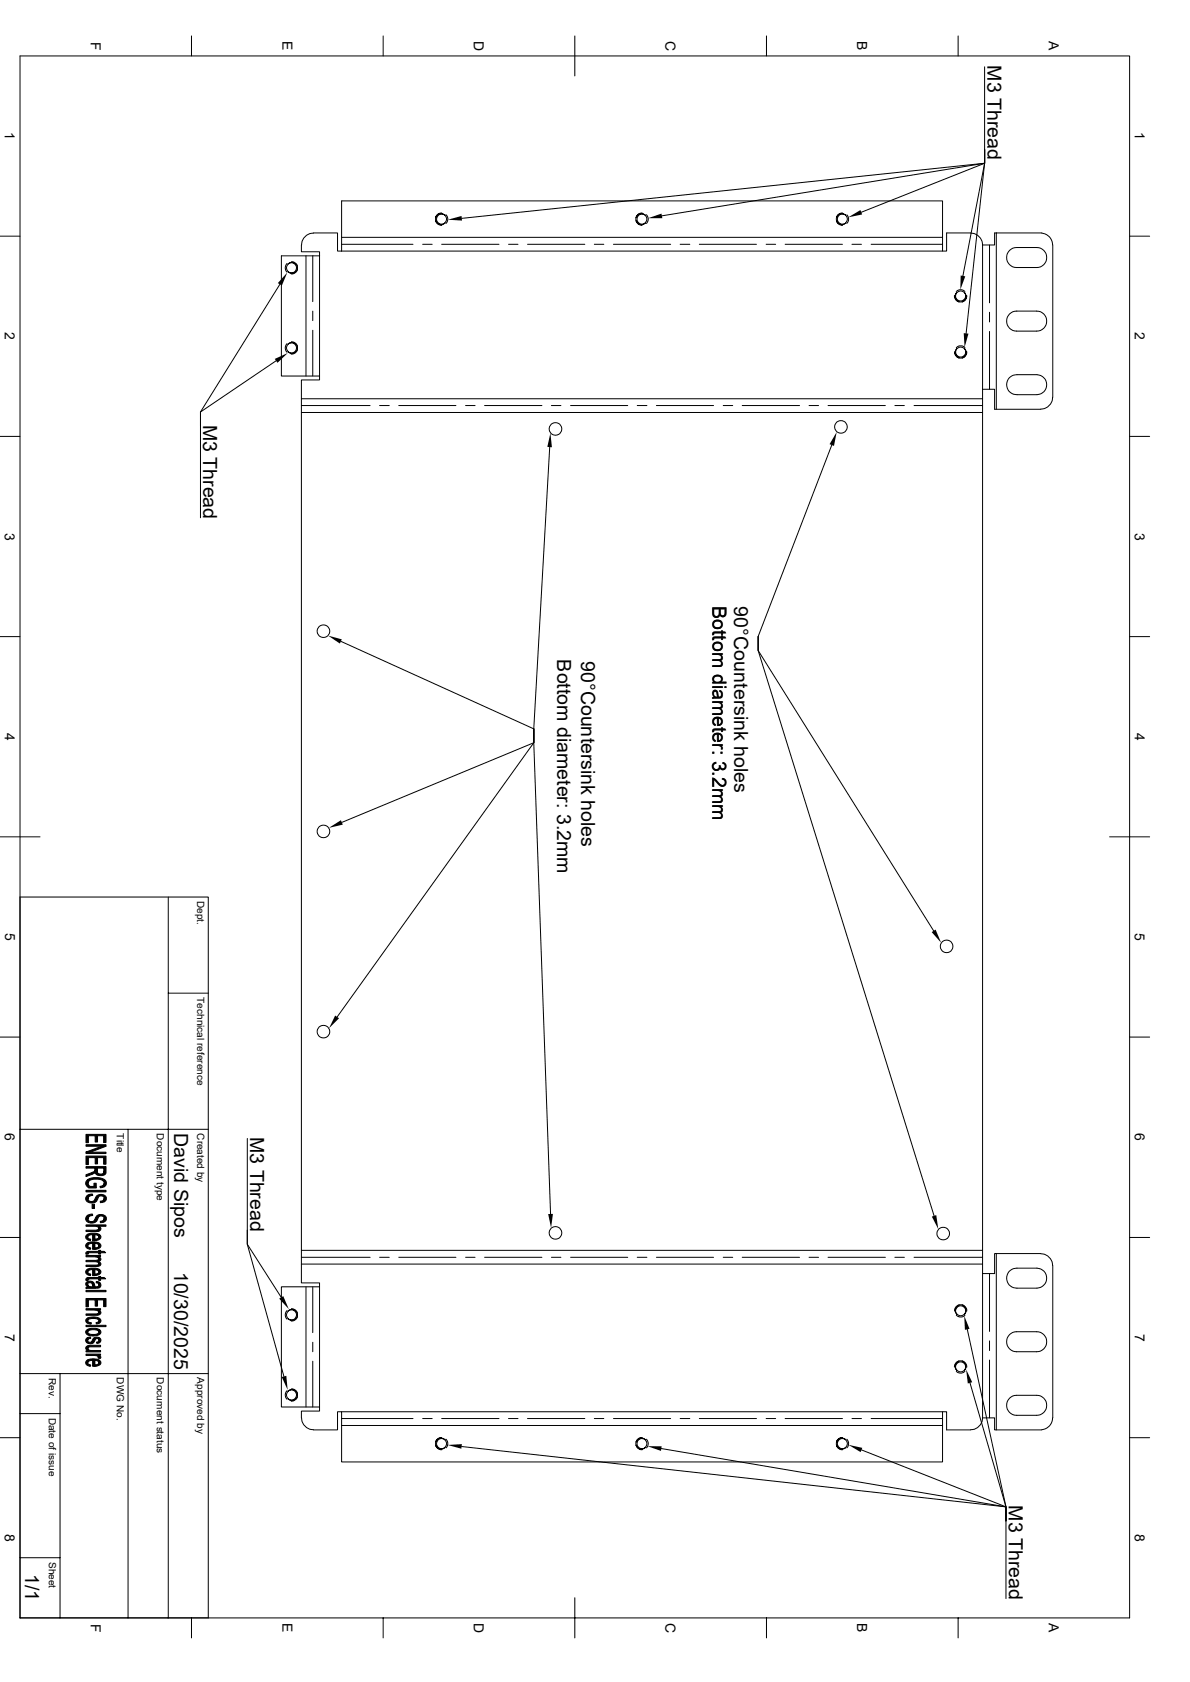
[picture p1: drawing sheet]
<svg xmlns="http://www.w3.org/2000/svg" width="297mm" height="420mm" viewBox="0 0 297 420" stroke-linecap="round" stroke-linejoin="round" font-family="sans-serif">
<g fill="none" stroke="#000" stroke-width=".25">
<path d="M5 14h276.9v390h-276.9zM47.8 9v5M95.6 9v5M143.5 9v10M191.3 9v5M239.1 9v5M245.7 16.7v24.1l-130.5 13.7M245.7 37.3v3.5l-5.4 28.1M245.7 37.3v3.5l-4.6 42.5M245.7 37.3v3.5l-30.7 12.2M245.7 37.3v3.5l-80.5 13.1M0 59h5"/>
<path d="M78.2 58.2h6v4.5h1.1M78.2 58.2a3 3 0 0 0-2.9 3l-.1 1.7h4.6v1M85.3 59.3h149.9M108.8 54.3a1.49 1.49 0 0 0 1.4 2h.1M110.2 53.2l-.9 .2-.6 .9 .2-.3a1.34 1.34 0 0 1 2.1-.2M111 53.8a1.26 1.26 0 0 0-1.7 .1 1.26 1.26 0 0 0 0 1.7 1.26 1.26 0 0 0 1.7 .1 1.4 1.4 0 0 1-2.3-.6M111 53.8a1.24 1.24 0 0 1 0 1.8M111.3 53.6l.5 .9-.1 .7-.4 .6M158.7 54.3v.8M158.7 55.1l.6 .8 1 .4M160.3 53.2l-.9 .2-.7 .9M161 53.8a1.24 1.24 0 0 1 0 1.8"/>
<path d="M161.1 53.8a1.4 1.4 0 0 0-2.4 .5M161.1 53.8a1.26 1.26 0 0 0-1.8 .1 1.26 1.26 0 0 0 0 1.7 1.26 1.26 0 0 0 1.8 .1 1.4 1.4 0 0 1-2.4-.6M161.3 53.6l.5 1-.1 .7-.4 .5M208.8 55.1l.5 .9 1 .3M208.8 54.3v.8M210.3 53.2l-1.1 .4-.4 .7M211.1 53.8a1.36 1.36 0 0 0-2.3 .5M211.1 53.8a1.26 1.26 0 0 0-1.8 .1 1.26 1.26 0 0 0 0 1.7 1.26 1.26 0 0 0 1.8 .1 1.36 1.36 0 0 1-2.3-.6M211.1 53.8a1.24 1.24 0 0 1 0 1.8M211.4 53.6l.4 .8v.6l-.4 .8M242.3 58.2h-6v4.5h-1.1v-12.5h-149.9v12.5M242.3 58.2a3 3 0 0 1 2.9 3"/>
<path d="M248.7 58.2v44M260 58.2h-11.8v3h-3M260 58.2a2.97 2.97 0 0 1 2.7 3M281.9 59h5M69.8 71l-19.8 31.9v3.5M71.6 65.8l-.4 .9 .1 .7 .3 .5M71.9 67.8a1.4 1.4 0 0 0 2.4-.5l-.8 .9-.8 .2M71.9 66a1.24 1.24 0 0 0 0 1.8M72.7 65.4l.9 .2 .6 .9M74.2 66.5v.8M74.3 66.5l-.3-.5a1.39 1.39 0 0 0-2.1-.1 1.26 1.26 0 0 1 1.8 .1 1.26 1.26 0 0 1 0 1.7 1.26 1.26 0 0 1-1.8 .1M76.4 63.9v30"/>
<path d="M78.1 63.9v11.4M78.1 77.7v2.4M79.8 63.9h-9.6v30h9.6v1h-4.6v225.4h4.6v1h-9.6v30h9.6v1h-4.6a5.2 5.2 0 0 0 .6 3.5l1.1 .9 1.3 .3M79.8 63.9v30M85.3 61h17.8M85.3 62.7h149.9M105.5 61h2.4M110.2 61h14.3M126.9 61h2.4M131.7 61h14.3M148.3 61h2.4M153.1 61h14.3"/>
<path d="M169.8 61h2.4M174.5 61h14.3M191.2 61h2.4M196 61h14.3M212.6 61h2.4M217.4 61h17.8M238.7 72.8l.8-.5h.5l.8 .5M238.8 73.1a1.24 1.24 0 0 1 1.9 0M239.4 75.4h.8M240.7 73.1a1.26 1.26 0 0 1-.1 1.7 1.26 1.26 0 0 1-1.7 0 1.26 1.26 0 0 1-.1-1.7 1.36 1.36 0 0 0 .6 2.3l-.8-.4-.4-1.2M240.7 73.1a1.36 1.36 0 0 1-.5 2.3M241.3 73.8l-.4 1.2-.7 .4"/>
<path d="M245.2 61.2v36M247 61.2v14.4M247 78v2.4M252 78.4a2.31 2.31 0 0 1 1.7-.7h5a2.5 2.5 0 0 1 2.5 2.5 2.5 2.5 0 0 1-2.5 2.5h-5a2.5 2.5 0 0 1-2.3-1.6 2.5 2.5 0 0 1 .6-2.7zM252 62.5a2.31 2.31 0 0 1 1.7-.7h5a2.5 2.5 0 0 1 2.5 2.5 2.5 2.5 0 0 1-2.5 2.5h-5a2.5 2.5 0 0 1-2.3-1.5 2.5 2.5 0 0 1 .6-2.8zM262.8 61.2v38M68.9 90.1l-18.9 12.8v26.4M71.6 85.8l-.4 .9v.6l.4 .7M71.9 85.9a1.26 1.26 0 0 1 1.8 .1 1.26 1.26 0 0 1 0 1.8 1.26 1.26 0 0 1-1.8 0 1.4 1.4 0 0 0 2.4-.5l-.6 .8-1 .3M71.9 85.9a1.4 1.4 0 0 1 2.4 .6M71.9 85.9a1.24 1.24 0 0 0 0 1.9M72.7 85.3l1.1 .5a1.65 1.65 0 0 1 .4 1.4"/>
<path d="M75.2 99.6h170M78.1 82.5v11.4M238.3 87.8l.2 1 .9 .6M238.7 86.8l.8-.4h.6l.7 .4M238.8 87.1a1.24 1.24 0 0 1 1.9 0M239.4 89.4h.8M239.4 89.4l-.6-.4-.3-.6a1.38 1.38 0 0 1 .3-1.4v.1a1.28 1.28 0 0 0 .2 1.7 1.28 1.28 0 0 0 1.7 0 1.28 1.28 0 0 0 0-1.8l.1 .1a1.4 1.4 0 0 1-.6 2.3M241.3 87.8l-.3 1-.8 .6M247 82.8v14.4M251.8 94.4l.8-.5 .8-.3h5.4a2.5 2.5 0 0 1 2.4 2.5 2.5 2.5 0 0 1-2.4 2.5h-5a2.51 2.51 0 0 1-2.3-1.5 2.51 2.51 0 0 1 .3-2.7zM262.7 99.2a3 3 0 0 1-2.9 3M0 109h5"/>
<path d="M75.2 101.3h17.2M75.2 103h170M94.7 101.3h2.5M99.5 101.3h14.3M116.2 101.3h2.4M120.9 101.3h14.4M137.2 111.6l-4 70.4v3.5v-3.5l-48.1-21.9M137.6 101.3h2.4M142.4 101.3h14.3M159 101.3h2.5M163.8 101.3h14.3M180.5 101.3h2.4"/>
<path d="M185.3 101.3h14.3M201.9 101.3h2.4M206.7 101.3h14.3M207.6 111.1l-18.4 47.8v3.5M223.4 101.3h2.3M228.1 101.3h17.1M259.8 102.2h-11.6v-5h-3v220.8h3v-5h11.6M281.9 109h5M0 159h5M281.9 159h5M133.2 182v3.5l-47.9 19.9M133.2 182v3.5l-49 68.4"/>
<path d="M133.2 182l4.2 121.1M0 209h10M276.9 209h10M5 224h47v180M42 224v180M233 232.5l-43.8-70.1v-3.5v3.5l43.9 141.2M0 259h5M42 248h10M281.9 259h5M5 282h47M32 282v122M61.7 284.3v26.4l8.5 13.2"/>
<path d="M0 309h5M61.7 307.2v3.5l9.2 33M75.2 313.9h17.2M75.2 315.6h170M75.2 312.2h170M94.7 313.9h2.5M99.5 313.9h14.3M116.2 313.9h2.4M120.9 313.9h14.4M137.6 313.9h2.4M142.4 313.9h14.3M159 313.9h2.5"/>
<path d="M163.8 313.9h14.3M180.5 313.9h2.4M185.3 313.9h14.3M201.9 313.9h2.4M206.7 313.9h14.3M223.4 313.9h2.3M228.1 313.9h17.1M245.2 318v36M247 318v14.4M248.7 313v44M251.8 317.5l.8-.6 .8-.2h5.4a2.5 2.5 0 0 1 2.4 2.5 2.5 2.5 0 0 1-2.4 2.4h-5a2.51 2.51 0 0 1-2.3-1.4 2.51 2.51 0 0 1 .3-2.7zM259.8 313.1a3 3 0 0 1 2.9 2.9"/>
<path d="M262.8 316v38M281.9 309h5M71.6 327.2l-.4 .9v.6l.4 .7M71.9 329.3a1.4 1.4 0 0 0 2.4-.6l-.8 1-.8 .2M71.9 327.4a1.24 1.24 0 0 0 0 1.9M72.7 326.8l.9 .2 .6 .9M74.2 328v.7M74.3 327.9l-.2-.2a1.38 1.38 0 0 0-2.2-.3 1.26 1.26 0 0 1 1.8 .1 1.26 1.26 0 0 1 0 1.7 1.26 1.26 0 0 1-1.8 .1M76.4 321.3v30M78.1 321.3v11.4M78.1 335.2v2.3M78.1 339.9v11.4"/>
<path d="M79.8 321.3v30M238.7 328.4l.8 .4h.7l.6-.4M238.8 328.1a1.24 1.24 0 0 0 1.9 0M239.4 325.8l-.5 .3-.4 .7a1.38 1.38 0 0 0 .3 1.4 1.28 1.28 0 0 1 .1-1.8 1.28 1.28 0 0 1 1.8 0 1.28 1.28 0 0 1 0 1.8M239.4 325.8l-.9 .6-.2 1M239.4 325.8h.8M239.4 339.9h.8M240.2 325.8l.4 .3 .4 .6a1.34 1.34 0 0 1-.3 1.5M240.2 339.9l.4 .2a1.34 1.34 0 0 1 .1 2M240.2 325.8l.5 .3 .4 .4 .2 .9M240.2 339.9l.8 .5 .3 1M241.4 331.9l9.7 44.4v3.5"/>
<path d="M247 334.8v2.4M247 339.6v14.4M252 333.2a2.31 2.31 0 0 1 1.7-.7h5a2.5 2.5 0 0 1 2.5 2.5 2.5 2.5 0 0 1-2.5 2.5h-5a2.5 2.5 0 0 1-2.3-1.5 2.5 2.5 0 0 1 .6-2.8zM0 359h5M5 353h10M5 343h47M15 343v61M71.6 347.3l-.4 .8v.6l.4 .7M71.9 347.4a1.26 1.26 0 0 1 1.8 .1 1.26 1.26 0 0 1 0 1.7 1.26 1.26 0 0 1-1.8 .1h.1a1.45 1.45 0 0 0 2.3-.6l-.8 1-.8 .2M71.9 347.4a1.4 1.4 0 0 1 2.4 .5M71.9 347.4a1.24 1.24 0 0 0 0 1.8M72.7 346.8l1.1 .4a1.65 1.65 0 0 1 .4 1.5"/>
<path d="M78.2 357h6v-4.5h1.1v12.5h149.9v-12.5h1.1v4.5h6M85.3 354.2h17.8M85.3 352.5h149.9M85.3 355.9h149.9M105.5 354.2h2.4M110.2 358.9l-.9 .3-.6 .8 .3-.4a1.38 1.38 0 0 1 2-.1 1.26 1.26 0 0 0-1.7 .2 1.26 1.26 0 0 0 0 1.7 1.26 1.26 0 0 0 1.7 0v.1a1.44 1.44 0 0 1-2.3-.7M110.2 354.2h14.3M111 359.5a1.24 1.24 0 0 1 0 1.9M111.3 359.4l.5 .9-.1 .6-.4 .6M126.9 354.2h2.4M131.7 354.2h14.3M148.3 354.2h2.4"/>
<path d="M153.1 354.2h14.3M160.3 358.9l-.9 .3-.7 .8 .5-.6 .5-.2a1.33 1.33 0 0 1 1.4 .3h-.1a1.26 1.26 0 0 0-1.7 .2 1.26 1.26 0 0 0 .1 1.7 1.26 1.26 0 0 0 1.7 0l-.1 .1a1.4 1.4 0 0 1-2.3-.7M161 359.5a1.24 1.24 0 0 1 0 1.9M161.3 359.4l.5 .9-.1 .8-.4 .4M169.8 354.2h2.4M174.5 354.2h14.3M191.2 354.2h2.4M196 354.2h14.3M210.3 358.9l-.8 .2-.5 .4-.2 .5 .2-.4a1.39 1.39 0 0 1 2.1-.1h-.1a1.27 1.27 0 0 0-1.7 .1 1.27 1.27 0 0 0 .1 1.7 1.27 1.27 0 0 0 1.7 .1l-.1 .1a1.39 1.39 0 0 1-2.2-.7M211.1 359.5a1.24 1.24 0 0 1 0 1.9M211.4 359.4l.4 .8v.7l-.4 .6M212.6 354.2h2.4"/>
<path d="M217.4 354.2h17.8M238.2 341.3l.3-.9 .9-.5-.5 .2a1.34 1.34 0 0 0-.1 2 1.26 1.26 0 0 1 .1-1.7 1.26 1.26 0 0 1 1.7 0 1.26 1.26 0 0 1 .1 1.7M238.7 342.4l.9 .5 .6-.1 .6-.4M238.8 342.1a1.24 1.24 0 0 0 1.9 0M242.1 345.3l9 31v22.9M245.2 354h3v3h11.8M245.2 354a3 3 0 0 1-2.9 3M252 349.1a2.31 2.31 0 0 1 1.7-.7h5a2.5 2.5 0 0 1 2.5 2.5 2.5 2.5 0 0 1-2.5 2.5h-5a2.5 2.5 0 0 1-2.3-1.5 2.5 2.5 0 0 1 .6-2.8zM262.7 354a2.97 2.97 0 0 1-2.7 3M281.9 359h5M108.8 360.1a1.48 1.48 0 0 0 1.3 1.9h.2M115.2 361.2l135.9 15.1v3.5"/>
<path d="M158.7 360.1v.7M158.7 360.8l.6 .9 1 .3M165.1 361.7l86 14.6v3.5M208.8 360.8l.5 .9 1 .3M208.8 360.1v.7M215 362l36.1 14.3v3.5M5 389h10M143.5 398.9v10.1M47.8 404v5M95.6 404v5M191.3 404v5M239.1 404v5"/>
<circle cx="138.7" cy="107.1" r="1.57"/>
<circle cx="209.9" cy="106.6" r="1.57"/>
<circle cx="80.7" cy="157.6" r="1.57"/>
<circle cx="80.7" cy="207.6" r="1.57"/>
<circle cx="236.3" cy="236.3" r="1.57"/>
<circle cx="80.7" cy="257.6" r="1.57"/>
<circle cx="138.7" cy="307.8" r="1.57"/>
<circle cx="235.4" cy="308" r="1.57"/>
</g>
<g fill="#000" stroke="#000" stroke-width=".25">
<path d="M21.5 297.2h5v.4h-5z" fill-rule="evenodd"/>
<path d="M22 298.4l1.1-.2 .1 .3a.99 .99 0 0 0-1.2 .8z" fill-rule="evenodd"/>
<path d="M21.5 293.3l1-.4a1.15 1.15 0 0 0 1.2-.8v.6l-.6 .5-1.6 .6z" fill-rule="evenodd"/>
<path d="M21.8 294.6l.1-.1 .1 1.2 .5 .5h1v-.8h.5v1.2l-2-.1a1.18 1.18 0 0 1-.2-1.9z" fill-rule="evenodd"/>
<path d="M24.3 291.7v.8a.86 .86 0 0 0 .7 .7 .86 .86 0 0 0 .9-.6v.8l-1.1 .1-.5-.1z" fill-rule="evenodd"/>
<path d="M24.9 296.2l.8-.2 .3-.6v.9l-.9 .3z" fill-rule="evenodd"/>
<path d="M21.5 287.7h5v.3h-5z" fill-rule="evenodd"/>
<path d="M21.5 285.8h5v.4h-5z" fill-rule="evenodd"/>
<path d="M21.5 287.7l3.9-1.5h1.1l-3.9 1.5z" fill-rule="evenodd"/>
<path d="M21.5 283.3h5v2h-.6v-1.7h-1.6v1.6h-.6v-1.6h-1.6v1.7h-.6z" fill-rule="evenodd"/>
<path d="M21.5 288.7h5v2h-.6v-1.6h-1.6v1.5h-.6v-1.5h-1.6v1.7h-.6z" fill-rule="evenodd"/>
<path d="M21.5 291.3h5v1.6l-.6 .5v-1.7h-1.6l-.1 1.7-.5-.6v-1.1h-2.2z" fill-rule="evenodd"/>
<path d="M21.9 294.5l1.5-.5 1.7 .2a1.22 1.22 0 0 1 1.3 .6 1.22 1.22 0 0 1-.2 1.4l-.2 .1v-.9a1.52 1.52 0 0 0-2-1h-.3a1.5 1.5 0 0 0-1.7 1z" fill-rule="evenodd"/>
<path d="M21.6 298.6l.4-.2v.9a.98 .98 0 0 0 1.1 .7 .98 .98 0 0 0 .8-1 1.46 1.46 0 0 1 1.4-.7 1.46 1.46 0 0 1 1.2 1v.4l-.5 .4v-.8a.86 .86 0 0 0-1-.7 .86 .86 0 0 0-.7 1 1.63 1.63 0 0 1-1.5 .8 1.63 1.63 0 0 1-1.4-1.1z" fill-rule="evenodd"/>
<path d="M21.5 312.6l.5-.1v.6l-.5 .1z" fill-rule="evenodd"/>
<path d="M21.6 319.1l.4-.1v.7h-.5l-.1-.3z" fill-rule="evenodd"/>
<path d="M21.5 308.5l.4-.3v.8l.7 .4v.4a.95 .95 0 0 1-1.1-1.3z" fill-rule="evenodd"/>
<path d="M21.7 310.5l.2-.2 .1 1 .6 .3v.4a.88 .88 0 0 1-1-.4 .88 .88 0 0 1 0-1z" fill-rule="evenodd"/>
<path d="M21.5 317.2l.4-.3v.9l.7 .3v.4a.95 .95 0 0 1-1.1-1.3z" fill-rule="evenodd"/>
<path d="M23 300.7h.6v1.1h-.6z" fill-rule="evenodd"/>
<path d="M22 303.4l1.1-.3 .1 .4a1.06 1.06 0 0 0-1.2 .8z" fill-rule="evenodd"/>
<path d="M21.5 307.2h2.4l.5-.1 .2-.4v.7l-.3 .1h-2.8z" fill-rule="evenodd"/>
<path d="M21.9 308.2l.7-.3 1.5 .1 .6 .2v.7l-.1-.3-1-.3v1.5h-.5v-1.5l-.9 .1-.3 .5z" fill-rule="evenodd"/>
<path d="M21.9 310.3l1-.2 1.4 .1 .4 .1v.8l-.2-.4-.9-.2v1.5h-.5v-1.5l-.9 .1-.3 .5z" fill-rule="evenodd"/>
<path d="M21.5 314.7l3-.1 .1 1-.4-.5-2.7-.1z" fill-rule="evenodd"/>
<path d="M24.6 313.8v.5z" fill-rule="evenodd"/>
<path d="M21.9 316.9l.7-.2h1.5l.6 .2v.7l-.1-.3-1-.3v1.5h-.5v-1.5l-.9 .2-.3 .4z" fill-rule="evenodd"/>
<path d="M21.5 313.5h3.6v.3h-.5v.3l-1-.3h-2.1z" fill-rule="evenodd"/>
<path d="M24.7 306.2a.62 .62 0 0 1 .5 .6 .62 .62 0 0 1-.6 .6z" fill-rule="evenodd"/>
<path d="M23.6 308.3v1.1h.4l.6-.3 .1-.9a.81 .81 0 0 1 .4 1 .81 .81 0 0 1-.9 .5l-.6 .1z" fill-rule="evenodd"/>
<path d="M23.6 310.5v1.1h.2l.8-.4 .1-.9a.79 .79 0 0 1 .5 1 .79 .79 0 0 1-.9 .6l-.7 .1z" fill-rule="evenodd"/>
<path d="M24.7 313.9a.58 .58 0 0 1 .5 .6 .58 .58 0 0 1-.6 .5z" fill-rule="evenodd"/>
<path d="M21.5 315.9l2.9-.1 .2-.2 .1-.6a.62 .62 0 0 1 .5 .8 .62 .62 0 0 1-.9 .4h-2.8z" fill-rule="evenodd"/>
<path d="M23.6 317v1.1h.4l.6-.3 .1-.9a.81 .81 0 0 1 .4 1 .81 .81 0 0 1-.9 .5l-.6 .1z" fill-rule="evenodd"/>
<path d="M25 299.9l.7-.1 .3-.5v.8l-.9 .2z" fill-rule="evenodd"/>
<path d="M25 305l.7-.2 .3-.6v.9l-.9 .2z" fill-rule="evenodd"/>
<path d="M22 312.5h2.6v-.3h.5v.3h.9l.4 .3h-1.3v.3h-.5v-.3h-2.4l-.2 .2z" fill-rule="evenodd"/>
<path d="M22 319h2.6v-.3h.5v.3h.9l.4 .3h-1.3v.4h-.5v-.4h-2.1l-.5 .2z" fill-rule="evenodd"/>
<path d="M21.5 305.9h5v.3h-1.8l-.1 1.2v-.7l-.3-.4-2.8-.1z" fill-rule="evenodd"/>
<path d="M21.7 303.6l.3-.2v.9a.97 .97 0 0 0 1.1 .7 .97 .97 0 0 0 .8-1 1.46 1.46 0 0 1 1.4-.7 1.46 1.46 0 0 1 1.2 .9l-.1 .6-.4 .3v-.9a.84 .84 0 0 0-.9-.6 .84 .84 0 0 0-.8 .9 1.61 1.61 0 0 1-1.5 .9 1.61 1.61 0 0 1-1.4-1.1z" fill-rule="evenodd"/>
<path d="M21.5 322.2h5v.3h-5z" fill-rule="evenodd"/>
<path d="M21.5 330.9h5v.4h-5z" fill-rule="evenodd"/>
<path d="M21.9 320.7v.7z" fill-rule="evenodd"/>
<path d="M21.9 336.7l.1 .6z" fill-rule="evenodd"/>
<path d="M21.8 334l.8-.2v.4l-.6 .2-.1 .3z" fill-rule="evenodd"/>
<path d="M21.5 329.4l.4-.3v.8l.9 .4-.1 .3a.95 .95 0 0 1-1-.2 .95 .95 0 0 1-.2-1z" fill-rule="evenodd"/>
<path d="M21.5 320.3a1.45 1.45 0 0 1 1.8-.1l-.1 1.1a.84 .84 0 0 0-1.1-1l-.2 .3-.1 .7-.4-.5z" fill-rule="evenodd"/>
<path d="M24 320l.7 .1v.7l-.2-.3-.5-.2z" fill-rule="evenodd"/>
<path d="M24.6 327.1v.6z" fill-rule="evenodd"/>
<path d="M21.9 331.9l.9-.2h1.3l.6 .2v.7a1.89 1.89 0 0 0-2.3-.5l-.5 .5z" fill-rule="evenodd"/>
<path d="M21.9 339.6l1-.3 1.4 .1 .4 .2v.7l-.2-.4-.9-.2v1.5h-.5v-1.5l-.9 .2-.3 .4z" fill-rule="evenodd"/>
<path d="M24 330.2l.5-.1 .2-.3v.6l-.7 .2z" fill-rule="evenodd"/>
<path d="M21.7 334.1l.1-.1 .1 .7a.65 .65 0 0 0 .7 .4 .65 .65 0 0 0 .6-.7 1.15 1.15 0 0 1 1.5-.4v.7a.56 .56 0 0 0-.7-.4 .56 .56 0 0 0-.4 .6 1.14 1.14 0 0 1-1.2 .6 1.14 1.14 0 0 1-1-1z" fill-rule="evenodd"/>
<path d="M21.5 326.8h3.6v.3h-.5v.3l-.6-.2-2.5-.1z" fill-rule="evenodd"/>
<path d="M21.5 336.3l.4-.3 .6-.1h2.6v.4l-3 .1-.2 .8-.5-.4z" fill-rule="evenodd"/>
<path d="M21.5 337.3h.5l.1-.3 .6 .2h2.4v.4h-3.6z" fill-rule="evenodd"/>
<path d="M21.5 338.1h3.6v.3h-.5v.4l-.5-.3h-2.6z" fill-rule="evenodd"/>
<path d="M21.9 320.9l.5 .4h.9v-1.1l.2 .3a.68 .68 0 0 0 .2 .7 .68 .68 0 0 0 .8 0l.2-.3v-.8a.83 .83 0 0 1 .4 1.1 .83 .83 0 0 1-1.1 .4l-2.5 .2v-.4h.4z" fill-rule="evenodd"/>
<path d="M21.5 328.1h2.6l.5-.3 .1-.6a.68 .68 0 0 1 .4 .8 .68 .68 0 0 1-.9 .4h-2.7z" fill-rule="evenodd"/>
<path d="M21.9 329.1l1.5-.3a1.4 1.4 0 0 1 1.8 1.1l-.5 .5v-.6a1.58 1.58 0 0 0-2-.5l-.5 .1-.3 .4z" fill-rule="evenodd"/>
<path d="M21.5 332.2l.4-.3v.7a2 2 0 0 0 2.5 .4l.3-.3v-.8a.8 .8 0 0 1 .4 1 .8 .8 0 0 1-.8 .6h-1.4a1.06 1.06 0 0 1-1.4-1.2z" fill-rule="evenodd"/>
<path d="M24.7 334a.77 .77 0 0 1 .4 1 .77 .77 0 0 1-.9 .4l-.1-.3 .6-.3z" fill-rule="evenodd"/>
<path d="M24.6 338.4l.5 .3v.5l-.7-.1z" fill-rule="evenodd"/>
<path d="M21.5 324.2h5v2.1h-.6v-1.7h-1.6v1.5h-.6v-1.5h-1.6v1.7h-.6z" fill-rule="evenodd"/>
<path d="M21.7 339.7l.2-.1 .1 .9 .6 .3v.4a.88 .88 0 0 1-1-.4 .88 .88 0 0 1 0-1z" fill-rule="evenodd"/>
<path d="M23.6 339.7v1.1h.2l.8-.4 .1-.8a.79 .79 0 0 1 .5 .9 .79 .79 0 0 1-.9 .6l-.7 .1z" fill-rule="evenodd"/>
</g>
<g fill="#000">
<path d="M111.8 54.9l3.4-1 .1 1.2zM161.8 54.5l3.3-1.2 .2 1.2zM211.7 54.3l3.1-1.8 .4 1.1zM71.7 68l-1.3 3.3-1.1-.6zM239.8 68.8l1.1 .2-1.2 3.3zM68.6 89.6l3.2-1.5-2.5 2.5zM240.5 83.2l1.2 .1-1 3.4zM137.4 108.1l.4 3.6-1.2-.1zM208.8 107.9l-.6 3.4-1.1-.4zM81.9 158.7l3.4 .9-.5 1.1zM82.1 206.7l3-1.9 .5 1.1zM232.5 232.7l1-.6 1.4 3.3z"/>
<path d="M83.7 253.6l.9 .7-2.5 2.5zM136.8 303.1h1.2l-.5 3.5zM232.6 303.8l1.1-.4 .5 3.5zM69.7 324.3l1-.7 1.4 3.3zM240.7 328.5l1.3 3.3-1.2 .3zM70.3 343.8l1.2-.3 .3 3.5zM241.1 341.9l1.6 3.2-1.1 .3zM111.7 360.8l3.6-.2-.2 1.1zM161.6 361.1h3.5l-.1 1.2zM211.8 360.8l3.4 .7-.4 1.1z"/>
</g>
<g font-size="4.9">
<text x="246.5" y="16.3" transform="rotate(90 246.5 16.3)">M3 Thread</text>
<text x="50.7" y="106" transform="rotate(90 50.7 106)">M3 Thread</text>
<text x="177.8" y="151.3" transform="rotate(90 177.8 151.3)">Bottom diameter: 3.2mm</text>
<text x="183.3" y="151.4" transform="rotate(90 183.3 151.4)">90°Countersink holes</text>
<text x="139.1" y="164.6" transform="rotate(90 139.1 164.6)">Bottom diameter: 3.2mm</text>
<text x="145.1" y="165" transform="rotate(90 145.1 165)">90°Countersink holes</text>
<text x="43.5" y="283" transform="rotate(90 43.5 283)">David Sipos</text>
<text x="62.4" y="283.9" transform="rotate(90 62.4 283.9)">M3 Thread</text>
<text x="43.5" y="317.5" transform="rotate(90 43.5 317.5)">10/30/2025</text>
<text x="251.8" y="375.9" transform="rotate(90 251.8 375.9)">M3 Thread</text>
<text x="6.3" y="393.1" transform="rotate(90 6.3 393.1)">1/1</text>
</g>
<g font-size="3.5">
<text x="22.6" y="10.4" transform="rotate(90 22.6 10.4)">F</text>
<text x="70.5" y="10.3" transform="rotate(90 70.5 10.3)">E</text>
<text x="118.3" y="10.2" transform="rotate(90 118.3 10.2)">D</text>
<text x="166.1" y="10.2" transform="rotate(90 166.1 10.2)">C</text>
<text x="214" y="10.3" transform="rotate(90 214 10.3)">B</text>
<text x="261.8" y="10.3" transform="rotate(90 261.8 10.3)">A</text>
<text x="1.2" y="33" transform="rotate(90 1.2 33)">1</text>
<text x="283.2" y="33" transform="rotate(90 283.2 33)">1</text>
<text x="1.2" y="83" transform="rotate(90 1.2 83)">2</text>
<text x="283.2" y="83" transform="rotate(90 283.2 83)">2</text>
<text x="1.2" y="133" transform="rotate(90 1.2 133)">3</text>
<text x="283.2" y="133" transform="rotate(90 283.2 133)">3</text>
<text x="1.2" y="183" transform="rotate(90 1.2 183)">4</text>
<text x="283.2" y="183" transform="rotate(90 283.2 183)">4</text>
<text x="1.3" y="233" transform="rotate(90 1.3 233)">5</text>
<text x="283.3" y="233" transform="rotate(90 283.3 233)">5</text>
<text x="1.2" y="283" transform="rotate(90 1.2 283)">6</text>
<text x="283.2" y="283" transform="rotate(90 283.2 283)">6</text>
<text x="1.2" y="333" transform="rotate(90 1.2 333)">7</text>
<text x="283.2" y="333" transform="rotate(90 283.2 333)">7</text>
<text x="1.2" y="383" transform="rotate(90 1.2 383)">8</text>
<text x="283.2" y="383" transform="rotate(90 283.2 383)">8</text>
<text x="22.6" y="405.4" transform="rotate(90 22.6 405.4)">F</text>
<text x="70.5" y="405.3" transform="rotate(90 70.5 405.3)">E</text>
<text x="118.3" y="405.2" transform="rotate(90 118.3 405.2)">D</text>
<text x="166.1" y="405.2" transform="rotate(90 166.1 405.2)">C</text>
<text x="214" y="405.3" transform="rotate(90 214 405.3)">B</text>
<text x="261.8" y="405.3" transform="rotate(90 261.8 405.3)">A</text>
</g>
<g font-size="2.5">
<text x="49.2" y="225" transform="rotate(90 49.2 225)">Dept.</text>
<text x="49.2" y="249" transform="rotate(90 49.2 249)">Technical reference</text>
<text x="29.2" y="283" transform="rotate(90 29.2 283)">Title</text>
<text x="39.2" y="283" transform="rotate(90 39.2 283)">Document type</text>
<text x="49.2" y="283" transform="rotate(90 49.2 283)">Created by</text>
<text x="12.2" y="344" transform="rotate(90 12.2 344)">Rev.</text>
<text x="29.2" y="344" transform="rotate(90 29.2 344)">DWG No.</text>
<text x="39.2" y="344" transform="rotate(90 39.2 344)">Document status</text>
<text x="49.2" y="344" transform="rotate(90 49.2 344)">Approved by</text>
<text x="12.2" y="354" transform="rotate(90 12.2 354)">Date of issue</text>
<text x="12.2" y="390" transform="rotate(90 12.2 390)">Sheet</text>
</g>
</svg>
